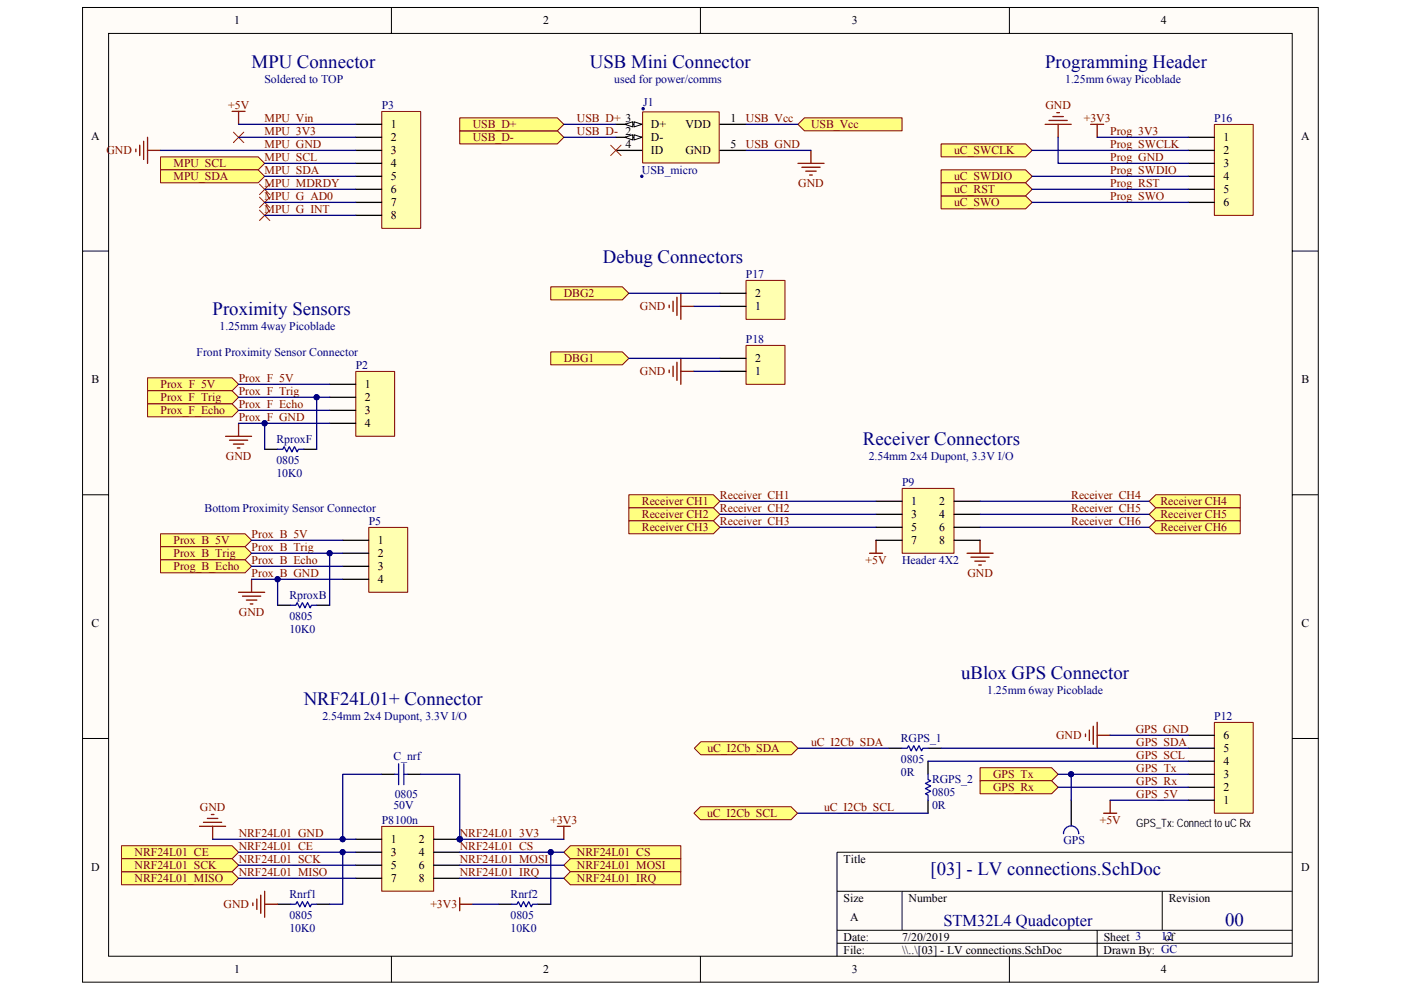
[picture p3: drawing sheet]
<svg xmlns="http://www.w3.org/2000/svg" width="297mm" height="210mm" viewBox="0 0 297 210" stroke-linecap="round" stroke-linejoin="round" font-family="sans-serif">
<path d="M17.5 1.6h262v206.7h-262z" fill="#fffcf8"/>
<path d="M17.5 1.6h262v206.7h-262z" fill="none" stroke="#000" stroke-width=".21"/>
<path d="M23 7.1h251v195.7h-251z" fill="#fffcf8"/>
<g fill="none" stroke="#000" stroke-width=".21">
<path d="M23 7.1h251v195.7h-251zM83 1.6v5.5M148.5 1.6v5.5M214 1.6v5.5M17.5 53.3h5.5M274 53.3h5.5M17.5 104.9h5.5M274 104.9h5.5M17.5 156.6h5.5M274 156.6h5.5M177.5 189h96.5M177.5 197.3h96.5"/>
<path d="M191.3 189v8.3M232.6 197.3v5.5M246.4 189v8.3M274 180.8h-96.5v22M83 202.8v5.5M148.5 202.8v5.5M177.5 200.1h96.5M214 202.8v5.5"/>
</g>
<path d="M81 175.3h10.9v13.7h-10.9z" fill="#ffffb0"/>
<path d="M80.9 175.3h11v13.7h-11z" fill="none" stroke="#800000" stroke-width=".21"/>
<path d="M75.4 178h5.5M92 178h5.5M75.4 180.8h5.5M75.4 183.5h5.5M75.4 186.3h5.5M92 180.8h5.5M92 183.5h5.5M92 186.3h5.5" fill="none" stroke="#000" stroke-width=".28"/>
<circle cx="97.5" cy="178" r=".54" fill="#000080" stroke="#000080" stroke-width=".21"/>
<path d="M75.5 78.8h8.2v13.7h-8.2z" fill="#ffffb0"/>
<path d="M75.4 78.8h8.3v13.7h-8.3z" fill="none" stroke="#800000" stroke-width=".21"/>
<path d="M69.9 81.5h5.5M69.9 84.3h5.5M69.9 87h5.5M69.9 89.8h5.5" fill="none" stroke="#000" stroke-width=".28"/>
<path d="M81 23.7h8.2v24.7h-8.2z" fill="#ffffb0"/>
<path d="M80.9 23.6h8.3v24.8h-8.3z" fill="none" stroke="#800000" stroke-width=".21"/>
<path d="M75.4 26.4h5.5M75.4 29.1h5.5M75.4 31.9h5.5M75.4 34.6h5.5M75.4 37.4h5.5M75.4 40.2h5.5M75.4 42.9h5.5M75.4 45.7h5.5" fill="none" stroke="#000" stroke-width=".28"/>
<circle cx="97.5" cy="178" r=".54" fill="#000080" stroke="#000080" stroke-width=".21"/>
<path d="M78.2 111.9h8.2v13.7h-8.2z" fill="#ffffb0"/>
<path d="M78.2 111.9h8.2v13.7h-8.2z" fill="none" stroke="#800000" stroke-width=".21"/>
<path d="M72.7 114.6h5.5M72.7 117.3h5.5M72.7 120.1h5.5M72.7 122.9h5.5" fill="none" stroke="#000" stroke-width=".28"/>
<g fill="#ffff80" stroke="#800000" stroke-width=".21">
<path d="M31.3 80.1h17.9l1.4 1.4-1.4 1.4h-17.9z" fill-rule="evenodd"/>
<path d="M31.3 82.9h17.9l1.4 1.4-1.4 1.4h-17.9z" fill-rule="evenodd"/>
<path d="M31.3 85.7h17.9l1.4 1.3-1.4 1.4h-17.9z" fill-rule="evenodd"/>
<path d="M243.6 106.3l1.4-1.4h17.9v2.8h-17.9z" fill-rule="evenodd"/>
<path d="M25.8 179.4h23.4l1.4 1.4-1.4 1.3h-23.4z" fill-rule="evenodd"/>
<path d="M25.8 184.9h23.4l1.4 1.4-1.4 1.4h-23.4z" fill-rule="evenodd"/>
<path d="M25.8 182.1h23.4l1.4 1.4-1.4 1.4h-23.4z" fill-rule="evenodd"/>
<path d="M119.5 180.8l1.4-1.4h23.5v2.7h-23.5z" fill-rule="evenodd"/>
<path d="M119.5 183.5l1.4-1.4h23.5v2.8h-23.5z" fill-rule="evenodd"/>
<path d="M120.9 184.9h23.5v2.8h-23.5l-1.4-1.4z" fill-rule="evenodd"/>
</g>
<g fill="none" stroke="#800000" stroke-width=".28">
<path d="M28.8 31.6v.6M29.6 30.8v2.2M30.5 30v3.8M31.3 31.9h2.7M31.3 29.1v5.5M47.8 92.5h5.5M48.7 93.4h3.8M49.5 94.2h2.2M50.3 95h.6M50.6 89.8v2.7M184.4 117.3h2.7M185.7 114.6v2.7"/>
<path d="M205 117.3h5.6M205.9 118.2h3.8M206.7 119h2.2M207.5 119.8h.6M207.8 114.6v2.7M50.6 125.6h5.5M51.4 126.4h3.9M52.2 127.3h2.3M53.1 128.1h.5M53.3 122.9v2.7M42.3 175.3h5.5M43.1 174.4h3.9"/>
<path d="M44 173.6h2.2M44.8 172.8h.6M45.1 175.3v2.7M118.2 175.3h2.7M119.5 175.3v2.7M234 172.5h2.8M235.4 169.7v2.8"/>
</g>
<g fill="#ffff80" stroke="#800000" stroke-width=".21">
<path d="M207.8 162.8h15.2l1.3 1.4-1.3 1.4h-15.2z" fill-rule="evenodd"/>
<path d="M207.8 165.6h15.2l1.3 1.4-1.3 1.4h-15.2z" fill-rule="evenodd"/>
<path d="M34 113.2h18l1.3 1.4-1.3 1.4h-18z" fill-rule="evenodd"/>
<path d="M34 116h18l1.3 1.3-1.3 1.4h-18z" fill-rule="evenodd"/>
<path d="M34 118.7h18l1.3 1.4-1.3 1.4h-18z" fill-rule="evenodd"/>
</g>
<path d="M49.2 23.6h2.8M50.6 23.6v2.8" fill="none" stroke="#800000" stroke-width=".28"/>
<path d="M49.5 28l2.2 2.2M51.7 28l-2.2 2.2" fill="none" stroke="#f00" stroke-width=".21"/>
<g fill="#ffff80" stroke="#800000" stroke-width=".21">
<path d="M34 33.3h20.7l1.4 1.3-1.4 1.4h-20.7z" fill-rule="evenodd"/>
<path d="M34 36h20.7l1.4 1.4-1.4 1.4h-20.7z" fill-rule="evenodd"/>
</g>
<path d="M169.2 34.6h5.5M170 35.5h3.9M170.8 36.3h2.3M171.7 37.1h.5M171.9 31.9v2.7" fill="none" stroke="#800000" stroke-width=".28"/>
<g fill="#ffff80" stroke="#800000" stroke-width=".21">
<path d="M97.5 27.7h20.7l1.3 1.4-1.3 1.4h-20.7z" fill-rule="evenodd"/>
<path d="M97.5 25h20.7l1.3 1.4-1.3 1.3h-20.7z" fill-rule="evenodd"/>
</g>
<path d="M257.5 26.4h8.2v19.3h-8.2z" fill="#ffffb0"/>
<path d="M257.5 26.4h8.2v19.3h-8.2z" fill="none" stroke="#800000" stroke-width=".21"/>
<path d="M251.9 29.1h5.5M251.9 31.9h5.5M251.9 34.6h5.5M251.9 37.4h5.5M251.9 40.2h5.5M251.9 42.9h5.5" fill="none" stroke="#000" stroke-width=".28"/>
<path d="M221.6 26.4h5.5M222.4 25.5h3.9M223.2 24.7h2.2M224.1 23.9h.5M224.3 26.4v2.7M231.2 26.4h2.8M232.6 26.4v2.7" fill="none" stroke="#800000" stroke-width=".28"/>
<g fill="#ffff80" stroke="#800000" stroke-width=".21">
<path d="M199.5 30.5h17.9l1.4 1.4-1.4 1.4h-17.9z" fill-rule="evenodd"/>
<path d="M199.5 36h17.9l1.4 1.4-1.4 1.4h-17.9z" fill-rule="evenodd"/>
<path d="M199.5 41.6h17.9l1.4 1.3-1.4 1.4h-17.9z" fill-rule="evenodd"/>
<path d="M199.5 38.8h17.9l1.4 1.4-1.4 1.4h-17.9z" fill-rule="evenodd"/>
</g>
<path d="M158.2 59.5h8.2v8.2h-8.2z" fill="#ffffb0"/>
<path d="M158.2 59.5h8.2v8.2h-8.2z" fill="none" stroke="#800000" stroke-width=".21"/>
<path d="M152.6 65h5.6M152.6 62.2h5.6" fill="none" stroke="#000" stroke-width=".28"/>
<path d="M141.9 64.7v.6M142.7 63.9v2.2M143.5 63.1v3.8M144.4 65h2.7M144.4 62.2v5.5" fill="none" stroke="#800000" stroke-width=".28"/>
<path d="M116.8 60.8h15.1l1.4 1.4-1.4 1.4h-15.1z" fill-rule="evenodd" fill="#ffff80" stroke="#800000" stroke-width=".21"/>
<path d="M158.2 73.3h8.2v8.2h-8.2z" fill="#ffffb0"/>
<path d="M158.2 73.3h8.2v8.2h-8.2z" fill="none" stroke="#800000" stroke-width=".21"/>
<path d="M152.6 78.8h5.6M152.6 76h5.6" fill="none" stroke="#000" stroke-width=".28"/>
<path d="M141.9 78.5v.5M142.7 77.7v2.2M143.5 76.8v3.9M144.4 78.8h2.7M144.4 76v5.5" fill="none" stroke="#800000" stroke-width=".28"/>
<path d="M116.8 74.6h15.1l1.4 1.4-1.4 1.4h-15.1z" fill-rule="evenodd" fill="#ffff80" stroke="#800000" stroke-width=".21"/>
<path d="M80.9 164.2h2.8M86.4 164.2h2.8" fill="none" stroke="#000" stroke-width=".28"/>
<path d="M83.7 164.2h.8M84.5 162v4.4M85.6 162v4.4M85.6 164.2h.8" fill="none" stroke="#00f" stroke-width=".28"/>
<path d="M136.3 23.7h16.2v10.9h-16.2z" fill="#ffffb0"/>
<path d="M136.2 23.7h16.3v10.9h-16.3z" fill="none" stroke="#800000" stroke-width=".21"/>
<path d="M130.6 31.9h5.5M130.6 29.1h5.5M152.6 31.9h5.6M152.6 26.4h5.6" fill="none" stroke="#000" stroke-width=".28"/>
<path d="M134.4 28.6l1.7 .5-1.7 .6z" fill="#fffcf8"/>
<path d="M134.4 28.6l1.7 .5-1.7 .6z" fill="none" stroke="#000" stroke-width=".21"/>
<path d="M132.5 29.1l1.7-.5v1.1z" fill="#fffcf8"/>
<path d="M132.5 29.1l1.7-.5v1.1z" fill="none" stroke="#000" stroke-width=".21"/>
<path d="M130.6 26.4h5.5" fill="none" stroke="#000" stroke-width=".28"/>
<path d="M134.4 25.8l1.7 .6-1.7 .5z" fill="#fffcf8"/>
<path d="M134.4 25.8l1.7 .6-1.7 .5z" fill="none" stroke="#000" stroke-width=".21"/>
<path d="M132.5 26.4l1.7-.6v1.1z" fill="#fffcf8"/>
<path d="M132.5 26.4l1.7-.6v1.1z" fill="none" stroke="#000" stroke-width=".21"/>
<g fill="#000080" stroke="#000080" stroke-width=".21">
<circle cx="136.3" cy="23.1" r=".26"/>
<circle cx="136.1" cy="37.4" r=".25"/>
</g>
<path d="M169.2 26.4l1.4-1.4h20.7v2.7h-20.7z" fill-rule="evenodd" fill="#ffff80" stroke="#800000" stroke-width=".21"/>
<path d="M129.5 30.8l2.2 2.2M131.7 30.8l-2.2 2.2" fill="none" stroke="#f00" stroke-width=".21"/>
<path d="M191.3 103.6h11v13.7h-11z" fill="#ffffb0"/>
<path d="M191.3 103.6h11v13.7h-11z" fill="none" stroke="#800000" stroke-width=".21"/>
<path d="M185.7 106.3h5.6M185.7 109.1h5.6M185.7 111.8h5.6M185.7 114.6h5.6M202.3 106.3h5.5M202.3 109.1h5.5M202.3 111.8h5.5M202.3 114.6h5.5" fill="none" stroke="#000" stroke-width=".28"/>
<g fill="#ffff80" stroke="#800000" stroke-width=".21">
<path d="M133.3 104.9h18l1.3 1.4-1.3 1.4h-18z" fill-rule="evenodd"/>
<path d="M133.3 107.7h18l1.3 1.4-1.3 1.4h-18z" fill-rule="evenodd"/>
<path d="M133.3 110.5h18l1.3 1.3-1.3 1.4h-18z" fill-rule="evenodd"/>
<path d="M243.6 109.1l1.4-1.4h17.9v2.8h-17.9z" fill-rule="evenodd"/>
<path d="M243.6 111.8l1.4-1.3h17.9v2.7h-17.9z" fill-rule="evenodd"/>
</g>
<path d="M257.5 153.2h8.2v19.3h-8.2z" fill="#ffffb0"/>
<path d="M257.5 153.2h8.2v19.3h-8.2z" fill="none" stroke="#800000" stroke-width=".21"/>
<path d="M251.9 158.7h5.5M251.9 156h5.5M251.9 169.7h5.5M251.9 167h5.5M251.9 164.2h5.5M251.9 161.5h5.5" fill="none" stroke="#000" stroke-width=".28"/>
<path d="M230.1 155.7v.5M231 154.9v2.2M231.8 154v3.9M232.6 156h2.8M232.6 153.2v5.5" fill="none" stroke="#800000" stroke-width=".28"/>
<g fill="#ffff80" stroke="#800000" stroke-width=".21">
<path d="M147.2 158.7l1.4-1.4h19.2l1.4 1.4-1.4 1.4h-19.2z" fill-rule="evenodd"/>
<path d="M147.1 172.5l1.4-1.4h19.2l1.4 1.4-1.4 1.4h-19.2z" fill-rule="evenodd"/>
</g>
<g fill="none" stroke="#000" stroke-width=".28">
<path d="M56.1 95.3h2.8M64.4 95.3h2.7M58.9 128.4h2.7M67.1 128.4h2.8M188.5 158.7h2.8M196.8 158.7h2.7M196.8 161.5v2.7M196.8 169.7v2.8M227.1 169.7v5.5M58.9 191.8h2.7M67.1 191.8h2.8M105.7 191.8h2.8"/>
<path d="M114 191.8h2.8"/>
</g>
<path d="M58.9 95.3h1.1l.2-.6 .6 1.1 .5-1.1 .6 1.1 .5-1.1 .6 1.1 .3-.5h1.1M61.6 128.4h1.1l.3-.6 .6 1.1 .5-1.1 .6 1.1 .5-1.1 .6 1.1 .2-.5h1.1M191.3 158.7h1.1l.2-.5 .6 1.1 .5-1.1 .6 1.1 .5-1.1 .6 1.1 .3-.6h1.1M196.8 164.2v1.1l.5 .3-1.1 .6 1.1 .5-1.1 .6 1.1 .5-1.1 .6 .6 .2v1.1M225.5 176.8a1.61 1.61 0 0 1 1.6-1.6 1.61 1.61 0 0 1 1.6 1.6M61.6 191.8h1.1l.3-.6 .6 1.1 .5-1.1 .6 1.1 .5-1.1 .6 1.1 .2-.5h1.1M108.5 191.8h1.1l.3-.6 .5 1.1 .6-1.1 .5 1.1 .6-1.1 .5 1.1 .3-.5h1.1" fill="none" stroke="#00f" stroke-width=".28"/>
<path d="M53.6 191.5v.6M54.5 190.7v2.2M55.3 189.9v3.8M56.1 189v5.5M56.1 191.8h2.8M97.5 190.4v2.8M97.5 191.8h2.7" fill="none" stroke="#800000" stroke-width=".28"/>
<path d="M55 39.1l2.2 2.2M57.2 39.1l-2.2 2.2M55 44.6l2.2 2.2M55 41.8l2.2 2.2M57.2 44.6l-2.2 2.2M57.2 41.8l-2.2 2.2" fill="none" stroke="#f00" stroke-width=".21"/>
<g fill="none" stroke="#000080" stroke-width=".28">
<path d="M34 31.9h41.4M50.6 26.4h24.8M50.6 29.1h24.8M56.1 34.6h19.3M56.1 37.4h19.3M119.5 26.4h11.1M119.5 29.1h11.1M158.2 26.4h11M158.2 31.9h13.7M218.8 37.4h33.1M218.8 31.9h33.1M224.3 29.1v5.5h27.6"/>
<path d="M232.6 29.1h19.3M56.1 40.2h19.3M56.1 42.9h19.3M56.1 45.7h19.3M218.8 40.2h33.1M218.8 42.9h33.1M133.3 62.2h19.3M133.3 76h19.3M147.1 65h5.5M147.1 78.8h5.5M50.6 89.8h19.3M50.6 81.5h19.3"/>
<path d="M50.6 84.3h19.3M50.6 87h19.3M56.1 89.8v5.5M67.1 84.3v11M53.3 114.6h19.4M53.3 117.3h19.4M69.9 117.3v11.1M152.6 106.3h33.1M152.6 109.1h33.1M152.6 111.8h33.1M207.8 109.1h35.8M207.8 106.3h35.8"/>
<path d="M207.8 111.8h35.8M53.3 120.1h19.4M53.3 122.9h19.4M58.9 122.9v5.5M169.2 158.7h19.3M199.5 158.7h52.4M235.4 156h16.5M45.1 178h30.3M80.9 164.2h-8.2v13.8M89.2 164.2h8.3v13.8h22M169.2 172.5h27.6M196.8 161.5h55.1"/>
<path d="M224.3 164.2h27.6M224.3 167h27.6M227.1 164.2v5.5M235.4 169.7h16.5M50.6 180.8h24.8M50.6 183.5h24.8M50.6 186.3h24.8M72.7 180.8v11h-2.8M97.5 180.8h22M97.5 183.5h22M97.5 186.3h22M100.2 191.8h5.5"/>
<path d="M116.8 180.8v11"/>
</g>
<g fill="#000080" stroke="#000080" stroke-width=".21">
<circle cx="116.8" cy="180.8" r=".54"/>
<circle cx="72.6" cy="180.8" r=".53"/>
<circle cx="67.1" cy="84.3" r=".54"/>
<circle cx="69.9" cy="117.3" r=".54"/>
<circle cx="227.1" cy="164.2" r=".53"/>
<circle cx="97.5" cy="178" r=".54"/>
<circle cx="56.1" cy="89.8" r=".54"/>
<circle cx="58.8" cy="122.9" r=".54"/>
<circle cx="72.6" cy="178" r=".53"/>
</g>
<g font-size="4" fill="#000080">
<text x="53.4" y="14.5">MPU Connector</text>
<text x="125.1" y="14.5">USB Mini Connector</text>
<text x="221.6" y="14.5">Programming Header</text>
<text x="127.8" y="55.9">Debug Connectors</text>
<text x="45.1" y="66.9">Proximity Sensors</text>
<text x="183" y="94.4">Receiver Connectors</text>
<text x="64.4" y="149.6">NRF24L01+ Connector</text>
<text x="203.8" y="144.1">uBlox GPS Connector</text>
<text x="197.3" y="185.5">[03] - LV connections.SchDoc</text>
<text x="259.7" y="196.4">00</text>
</g>
<text font-size="3.5" fill="#000080" x="200" y="196.5">STM32L4 Quadcopter</text>
<g font-size="2.5">
<text x="49.6" y="5.2">1</text>
<text x="115.1" y="5.2">2</text>
<text x="180.6" y="5.2">3</text>
<text x="246.1" y="5.2">4</text>
<text x="19.4" y="29.6">A</text>
<text x="82.9" y="27.2">1</text>
<text x="82.9" y="30">2</text>
<text x="138" y="30">D-</text>
<text x="138" y="27.2">D+</text>
<text x="145.3" y="27.2">VDD</text>
<text x="154.9" y="25.8">1</text>
<text x="259.4" y="30">1</text>
<text x="275.9" y="29.6">A</text>
<text x="82.9" y="32.7">3</text>
<text x="82.9" y="35.5">4</text>
<text x="132.6" y="31.4">4</text>
<text x="138" y="32.7">ID</text>
<text x="145.3" y="32.7">GND</text>
<text x="154.9" y="31.4">5</text>
<text x="259.4" y="32.7">2</text>
<text x="259.4" y="35.5">3</text>
<text x="82.9" y="38.2">5</text>
<text x="82.9" y="41">6</text>
<text x="259.4" y="38.2">4</text>
<text x="259.4" y="41">5</text>
<text x="82.9" y="43.8">7</text>
<text x="82.9" y="46.5">8</text>
<text x="259.4" y="43.8">6</text>
<text x="160.1" y="65.8">1</text>
<text x="160.1" y="63.1">2</text>
<text x="160.1" y="76.9">2</text>
<text x="19.4" y="81.3">B</text>
<text x="77.4" y="82.4">1</text>
<text x="160.1" y="79.6">1</text>
<text x="275.9" y="81.3">B</text>
<text x="77.4" y="85.1">2</text>
<text x="77.4" y="87.9">3</text>
<text x="77.4" y="90.6">4</text>
<text x="193.2" y="107.2">1</text>
<text x="199.1" y="107.2">2</text>
<text x="193.2" y="109.9">3</text>
<text x="193.2" y="112.7">5</text>
<text x="199.1" y="109.9">4</text>
<text x="199.1" y="112.7">6</text>
<text x="80.1" y="115.4">1</text>
<text x="80.1" y="118.2">2</text>
<text x="193.2" y="115.4">7</text>
<text x="199.1" y="115.4">8</text>
<text x="80.1" y="121">3</text>
<text x="80.1" y="123.7">4</text>
<text x="19.4" y="133">C</text>
<text x="275.9" y="133">C</text>
<text x="259.4" y="159.6">5</text>
<text x="259.4" y="156.8">6</text>
<text x="259.4" y="167.8">2</text>
<text x="259.4" y="165.1">3</text>
<text x="259.4" y="162.3">4</text>
<text x="259.4" y="170.6">1</text>
<text x="82.9" y="178.9">1</text>
<text x="88.8" y="178.9">2</text>
<text x="19.4" y="184.7">D</text>
<text x="82.9" y="181.6">3</text>
<text x="82.9" y="184.4">5</text>
<text x="88.8" y="181.6">4</text>
<text x="88.8" y="184.4">6</text>
<text x="178.9" y="183">Title</text>
<text x="275.9" y="184.7">D</text>
<text x="82.9" y="187.1">7</text>
<text x="88.8" y="187.1">8</text>
<text x="178.9" y="191.3">Size</text>
<text x="192.6" y="191.3">Number</text>
<text x="247.8" y="191.3">Revision</text>
<text x="180.2" y="195.4">A</text>
<text x="178.9" y="199.5">Date:</text>
<text x="178.9" y="202.3">File:</text>
<text x="191.2" y="202.3">\\..\[03] - LV connections.SchDoc</text>
<text x="191.3" y="199.5">7/20/2019</text>
<text x="234" y="202.3">Drawn By: GC</text>
<text x="234" y="199.5">Sheet 3</text>
<text x="246.9" y="199.5">of</text>
<text x="49.6" y="206.4">1</text>
<text x="115.1" y="206.4">2</text>
<text x="180.6" y="206.4">3</text>
<text x="246.1" y="206.4">4</text>
</g>
<g font-size="2.5" fill="#000080">
<text x="56.1" y="17.6">Soldered to TOP</text>
<text x="130.2" y="17.6">used for power/comms</text>
<text x="225.8" y="17.6">1.25mm 6way Picoblade</text>
<text x="80.9" y="23.1">P3</text>
<text x="136.4" y="22.5">J1</text>
<text x="257.4" y="25.8">P16</text>
<text x="136.1" y="36.9">USB_micro</text>
<text x="158.2" y="58.9">P17</text>
<text x="46.6" y="70">1.25mm 4way Picoblade</text>
<text x="41.7" y="75.5">Front Proximity Sensor Connector</text>
<text x="158.2" y="72.7">P18</text>
<text x="75.4" y="78.2">P2</text>
<text x="58.6" y="93.9">RproxF</text>
<text x="58.6" y="98.4">0805</text>
<text x="58.6" y="101.1">10K0</text>
<text x="184.2" y="97.5">2.54mm 2x4 Dupont, 3.3V I/O</text>
<text x="191.3" y="103">P9</text>
<text x="43.4" y="108.6">Bottom Proximity Sensor Connector</text>
<text x="78.2" y="111.3">P5</text>
<text x="191.3" y="119.6">Header 4X2</text>
<text x="61.4" y="127">RproxB</text>
<text x="61.4" y="131.4">0805</text>
<text x="61.4" y="134.2">10K0</text>
<text x="209.3" y="147.2">1.25mm 6way Picoblade</text>
<text x="68.3" y="152.7">2.54mm 2x4 Dupont, 3.3V I/O</text>
<text x="257.4" y="152.7">P12</text>
<text x="83.4" y="161.2">C_nrf</text>
<text x="191" y="157.4">RGPS_1</text>
<text x="191" y="161.8">0805</text>
<text x="191" y="164.5">0R</text>
<text x="197.6" y="166.2">RGPS_2</text>
<text x="83.4" y="171.7">50V</text>
<text x="83.7" y="169.2">0805</text>
<text x="197.6" y="168.9">0805</text>
<text x="197.6" y="171.7">0R</text>
<text x="80.9" y="174.7">P8100n</text>
<text x="225.5" y="179">GPS</text>
<text x="61.4" y="190.4">Rnrf1</text>
<text x="108.2" y="190.4">Rnrf2</text>
<text x="61.4" y="194.8">0805</text>
<text x="61.4" y="197.6">10K0</text>
<text x="108.2" y="194.8">0805</text>
<text x="108.2" y="197.6">10K0</text>
<text x="246.2" y="199.5">12</text>
</g>
<g font-size="2.5" fill="#800000">
<text x="48.4" y="23.1">+5V</text>
<text x="221.7" y="23.1">GND</text>
<text x="56.1" y="25.8">MPU_Vin</text>
<text x="56.1" y="28.6">MPU_3V3</text>
<text x="100.2" y="30">USB_D-</text>
<text x="100.2" y="27.2">USB_D+</text>
<text x="122.3" y="28.6">USB_D- 2</text>
<text x="122.3" y="25.8">USB_D+ 3</text>
<text x="158.2" y="25.8">USB_Vcc</text>
<text x="172" y="27.2">USB_Vcc</text>
<text x="229.8" y="25.8">+3V3</text>
<text x="235.4" y="28.6">Prog_3V3</text>
<text x="22.6" y="32.7">GND</text>
<text x="36.8" y="35.5">MPU_SCL</text>
<text x="56.1" y="31.4">MPU_GND</text>
<text x="56.1" y="34.1">MPU_SCL</text>
<text x="158.2" y="31.4">USB_GND</text>
<text x="202.3" y="32.7">uC_SWCLK</text>
<text x="235.4" y="31.4">Prog_SWCLK</text>
<text x="235.4" y="34.1">Prog_GND</text>
<text x="36.8" y="38.2">MPU_SDA</text>
<text x="56.1" y="36.9">MPU_SDA</text>
<text x="56.1" y="39.6">MPU_MDRDY</text>
<text x="169.2" y="39.6">GND</text>
<text x="202.3" y="38.2">uC_SWDIO</text>
<text x="202.3" y="41">uC_RST</text>
<text x="235.4" y="36.9">Prog_SWDIO</text>
<text x="235.4" y="39.6">Prog_RST</text>
<text x="56.1" y="42.4">MPU_G_AD0</text>
<text x="56.1" y="45.1">MPU_G_INT</text>
<text x="202.3" y="43.8">uC_SWO</text>
<text x="235.4" y="42.4">Prog_SWO</text>
<text x="119.5" y="63.1">DBG2</text>
<text x="135.7" y="65.8">GND</text>
<text x="119.5" y="76.9">DBG1</text>
<text x="34.1" y="82.4">Prox_F_5V</text>
<text x="50.6" y="81">Prox_F_5V</text>
<text x="50.6" y="83.7">Prox_F_Trig</text>
<text x="135.7" y="79.6">GND</text>
<text x="34.1" y="85.1">Prox_F_Trig</text>
<text x="34.1" y="87.9">Prox_F_Echo</text>
<text x="50.6" y="86.5">Prox_F_Echo</text>
<text x="50.6" y="89.3">Prox_F_GND</text>
<text x="47.9" y="97.5">GND</text>
<text x="136.1" y="107.2">Receiver CH1</text>
<text x="152.7" y="105.8">Receiver_CH1</text>
<text x="227.1" y="105.8">Receiver_CH4</text>
<text x="246" y="107.2">Receiver CH4</text>
<text x="136.1" y="109.9">Receiver CH2</text>
<text x="136.1" y="112.7">Receiver CH3</text>
<text x="152.7" y="108.6">Receiver_CH2</text>
<text x="152.7" y="111.3">Receiver_CH3</text>
<text x="227.1" y="108.6">Receiver_CH5</text>
<text x="227.1" y="111.3">Receiver_CH6</text>
<text x="246" y="109.9">Receiver CH5</text>
<text x="246" y="112.7">Receiver CH6</text>
<text x="36.8" y="115.4">Prox_B_5V</text>
<text x="36.8" y="118.2">Prox_B_Trig</text>
<text x="53.4" y="114.1">Prox_B_5V</text>
<text x="53.4" y="116.8">Prox_B_Trig</text>
<text x="53.4" y="119.6">Prox_B_Echo</text>
<text x="183.5" y="119.6">+5V</text>
<text x="36.8" y="121">Prog_B_Echo</text>
<text x="53.4" y="122.3">Prox_B_GND</text>
<text x="205.1" y="122.3">GND</text>
<text x="50.6" y="130.6">GND</text>
<text x="240.8" y="155.4">GPS_GND</text>
<text x="150" y="159.6">uC_I2Cb_SDA</text>
<text x="172" y="158.2">uC_I2Cb_SDA</text>
<text x="223.9" y="156.8">GND</text>
<text x="240.9" y="158.2">GPS_SDA</text>
<text x="240.9" y="160.9">GPS_SCL</text>
<text x="210.6" y="165.1">GPS_Tx</text>
<text x="210.6" y="167.8">GPS_Rx</text>
<text x="240.9" y="163.7">GPS_Tx</text>
<text x="240.9" y="166.5">GPS_Rx</text>
<text x="42.4" y="172">GND</text>
<text x="149.9" y="173.3">uC_I2Cb_SCL</text>
<text x="174.7" y="172">uC_I2Cb_SCL</text>
<text x="240.9" y="169.2">GPS_5V</text>
<text x="50.6" y="177.5">NRF24L01_GND</text>
<text x="97.5" y="177.5">NRF24L01_3V3</text>
<text x="116.7" y="174.7">+3V3</text>
<text x="233.2" y="174.7">+5V</text>
<text x="28.5" y="181.6">NRF24L01_CE</text>
<text x="28.5" y="184.4">NRF24L01_SCK</text>
<text x="50.6" y="180.2">NRF24L01_CE</text>
<text x="50.6" y="183">NRF24L01_SCK</text>
<text x="50.6" y="185.8">NRF24L01_MISO</text>
<text x="97.5" y="180.2">NRF24L01_CS</text>
<text x="97.5" y="183">NRF24L01_MOSI</text>
<text x="97.5" y="185.8">NRF24L01_IRQ</text>
<text x="122.3" y="181.6">NRF24L01_CS</text>
<text x="122.3" y="184.4">NRF24L01_MOSI</text>
<text x="28.5" y="187.1">NRF24L01_MISO</text>
<text x="122.3" y="187.1">NRF24L01_IRQ</text>
<text x="47.4" y="192.6">GND</text>
<text x="91.2" y="192.6">+3V3</text>
</g>
<text font-size="2.4" x="240.9" y="175.3">GPS_Tx: Connect to uC Rx</text>
</svg>
